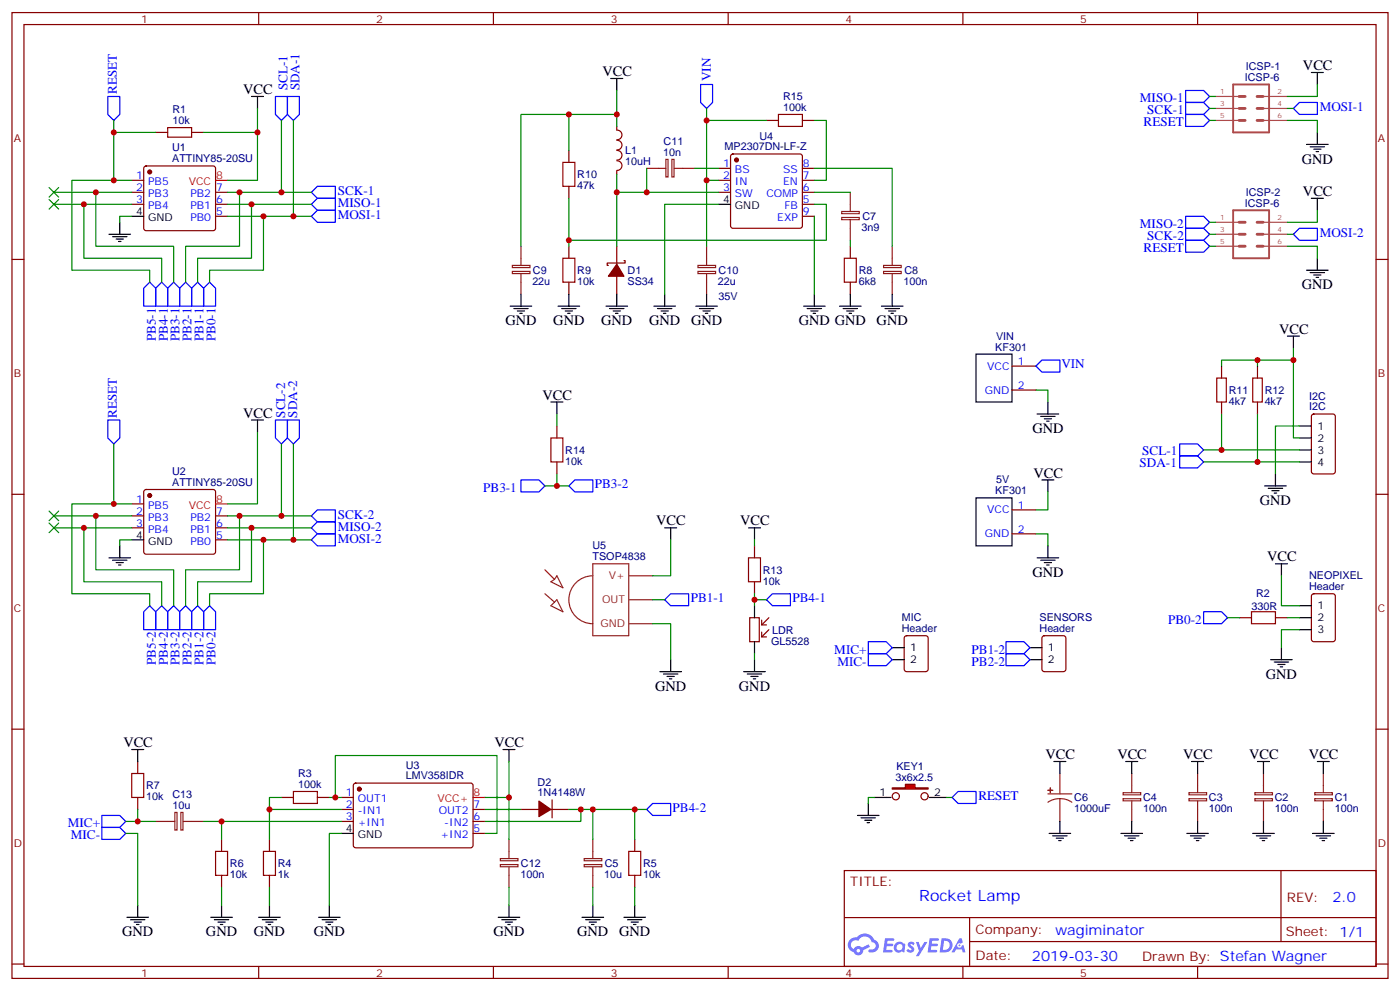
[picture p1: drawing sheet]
<svg xmlns="http://www.w3.org/2000/svg" width="412mm" height="292mm" viewBox="0 0 412 292" stroke-linecap="round" stroke-linejoin="round" font-family="sans-serif">
<g fill="none" stroke="#870000" stroke-width=".35">
<path d="M3.5 3.7h405.4v284.3h-405.4zM7.1 7.2h398.2v277.3h-398.2zM76.2 3.7v3.5M145.3 3.7v3.5M214.5 3.7v3.5M283.6 3.7v3.5M352.8 3.7v3.5M3.5 76.4h3.6M405.3 76.4h3.6M3.5 145.5h3.6M405.3 145.5h3.6M3.5 214.7h3.6"/>
<path d="M405.3 214.7h3.6M248.7 256.3h156.6v28.2h-156.6zM377.3 256.3v20.9M248.7 270.1h156.5M285.6 277.2h119.6M285.6 270.1v14.2M3.5 283.8h3.6M76.2 284.5v3.5M145.3 284.5v3.5M214.5 284.5v3.5M283.6 284.5v3.5M352.8 284.5v3.5"/>
<path d="M405.3 283.8h3.6"/>
</g>
<g fill="#5487ff">
<path d="M267.7 277.5a1.22 1.22 0 0 1 1.7 .2l-.4 .6a.47 .47 0 0 0-.3-.4 .47 .47 0 0 0-.5 .2l.1 .2a1.14 1.14 0 0 1 .8 1.8 1.14 1.14 0 0 1-1.9 0l-.2-.2 .5-.6 .7 .5a.29 .29 0 0 0 .3-.3 .29 .29 0 0 0-.2-.3 1.04 1.04 0 0 1-.6-1.7z"/>
<path d="M260.7 276.2h2.4l.3 .2-.2 .5-1.8 .1-.1 .8h1.5l.3 .4-.3 .4h-1.6l-.2 1.1h1.7l.2 .3-.2 .3-2.6 .1z"/>
<path d="M273.8 276.2h2.4l.3 .2-.1 .5-1.8 .1-.2 .8h1.6l.3 .4-.4 .4-1.6-.1-.1 1.1 1.7 .1 .2 .3-.2 .3-2.6 .1z"/>
<path d="M282.6 276.2h.7l.3 1.3-.6 .3a.69 .69 0 0 0-1 .3 .69 .69 0 0 0 .4 .9 .69 .69 0 0 0 .9-.6l.5-.2 .6 2.2h-.8l-.2-.9h-1.8l-.5 .9h-.8z"/>
<path d="M269.8 277.3h.8l.6 1.8 1.1-1.8h.9l-2.6 4.2h-.8l.9-1.5z"/>
<path d="M277.4 276.2l-.6 4.2h1.3a2.11 2.11 0 0 0 2.5-2.1 2.11 2.11 0 0 0-2.5-2.1zM278.1 277a1.39 1.39 0 0 1 1.7 1.4 1.39 1.39 0 0 1-1.8 1.2h-.3z"/>
<path d="M263.7 277.8a1.54 1.54 0 0 0-.1 2.2 1.54 1.54 0 0 0 2.2 .1l.6 .3 .3-2.3-.2-.3h-.4a1.49 1.49 0 0 0-2.4 0zM264 278.8a.94 .94 0 0 1 1.8 0 .94 .94 0 0 1-1.8 0z"/>
<path d="M250.4 276.6a2.18 2.18 0 0 0 1.1 3.7 1.44 1.44 0 0 0 1.6 .9 1.44 1.44 0 0 0 1.2-1.4l2-1.1-.5-.7-1.9 1a1.47 1.47 0 0 0-2.4 .4 1.39 1.39 0 0 1-.7-1.9 1.39 1.39 0 0 1 2-.5 2.12 2.12 0 0 1 2.2-1.3 2.12 2.12 0 0 1 1.9 1.7 1.14 1.14 0 0 1 1.1 1.4 1.14 1.14 0 0 1-1.7 .7 .43 .43 0 0 0-.5 .4 .43 .43 0 0 0 .4 .5 1.98 1.98 0 0 0 2.5-1.2 1.98 1.98 0 0 0-1.2-2.6 3.1 3.1 0 0 0-5.3-.6l-.9 .1zM252.3 279.9a.55 .55 0 0 1 1.1 0 .55 .55 0 0 1-1.1 0z"/>
<circle cx="282.6" cy="278.3" r=".26"/>
</g>
<g fill="none" stroke="#870000" stroke-width=".35">
<path d="M45.9 39h3.5M56.4 39h3.6M38.8 53.1h3.5M38.8 56.6h3.5M42.6 49.1l.4-.2h19.8l.5 .2 .2 .5v17.6l-.2 .5-.5 .2h-19.8l-.5-.2-.2-.5v-17.6zM63.5 56.6h3.5M38.8 60.1h3.5M63.5 60.1h3.5M63.5 63.7h3.5M38.8 148.3h3.5M38.8 151.9h3.5M38.8 155.4h3.5"/>
<path d="M42.6 144.3l.4-.2h19.8l.5 .2 .2 .5v17.7l-.2 .5-.5 .2h-19.8l-.5-.3-.2-.4v-17.7zM63.5 151.9h3.5M63.5 155.4h3.5M63.5 158.9h3.5"/>
</g>
<g fill="#870000" stroke="#870000" stroke-width=".35">
<circle cx="44.1" cy="50.6" r=".53"/>
<circle cx="44.1" cy="145.9" r=".53"/>
</g>
<path d="M38.8 63.7h3.5M38.8 158.9h3.5M261.1 234.8h1.4M273.8 234.8h1.4" fill="none" stroke="#000" stroke-width=".35"/>
<path d="M63.5 53.1h3.5M63.5 148.3h3.5" fill="none" stroke="#f00" stroke-width=".35"/>
<path d="M49.4 37.6h7v2.8h-7z" fill="none" stroke="#a10000" stroke-width=".35"/>
<g fill="none" stroke="#8c2424" stroke-width=".35">
<path d="M308.7 233.7h7M312.2 235.1l1.9 .3 1.6 .8M312.2 235.1l-1.8 .3-1.7 .8M312.2 227.7v6M312.2 235.1v6.7M330.8 235.1h5.2v.7h-5.2zM330.8 233.4h5.2v.6h-5.2zM333.4 227.7v5.7M333.4 235.8v6M350.2 235.1h5.2v.7h-5.2zM350.2 233.4h5.2v.6h-5.2zM352.8 227.7v5.7"/>
<path d="M352.8 235.8v6M369.6 235.1h5.2v.7h-5.2zM369.6 233.4h5.2v.6h-5.2zM372.2 227.7v5.7M372.2 235.8v6M387.3 235.1h5.2v.7h-5.2zM387.3 233.4h5.2v.6h-5.2zM389.8 227.7v5.7M389.8 235.8v6"/>
</g>
<g fill="#8c2424" stroke="#8c2424" stroke-width=".35">
<path d="M308.7 232.7h1.4z"/>
<path d="M309.4 232v1.4z"/>
</g>
<path d="M363.2 24.9h10.6v14.1h-10.6zM363.2 61.9h10.6v14.1h-10.6z" fill="none" stroke="#a64a4a" stroke-width=".56"/>
<path d="M365 35.5h1.8M365 31.9h1.8M365 28.4h1.8M370.3 35.5h1.8M370.3 31.9h1.8M370.3 28.4h1.8M365 72.5h1.8M365 69h1.8M365 65.4h1.8M370.3 72.5h1.8M370.3 69h1.8M370.3 65.4h1.8" fill="none" stroke="#a64a4a" stroke-width=".85"/>
<path d="M358.1 28.4h6.9M358.1 31.9h6.9M358.1 35.5h6.9M372.3 28.4h6.9M372.3 31.9h6.9M372.3 35.5h6.9M358.1 65.4h6.9M358.1 69h6.9M358.1 72.5h6.9M372.3 65.4h6.9M372.3 69h6.9M372.3 72.5h6.9" fill="none" stroke="#a64a4a" stroke-width=".35"/>
<path d="M262.8 232h3.9v-1.1h2.8v1.1h3.9v.3h-10.6z" fill="#f00" stroke="#870000" stroke-width=".35"/>
<g fill="none" stroke="#870000" stroke-width=".35">
<path d="M181.7 37.2v1.1a1.41 1.41 0 0 1 1.5 1.4 1.41 1.41 0 0 1-1.5 1.4M225.8 35.5h3.5M236.4 35.5h3.5M167.6 44.3v3.5M167.6 54.9v3.5M181.7 50.3v1M181.7 47.3a1.41 1.41 0 0 1 1.5 1.4 1.41 1.41 0 0 1-1.5 1.5M181.7 41.3a1.41 1.41 0 0 1 1.5 1.4 1.41 1.41 0 0 1-1.5 1.4M181.7 44.3a1.41 1.41 0 0 1 1.5 1.4 1.41 1.41 0 0 1-1.5 1.4M211.7 49.6h3.5M211.7 53.1h3.5M211.7 56.6h3.5"/>
<path d="M215.4 45.5l.5-.2h19.8l.5 .2 .2 .5v20.5l-.3 .5-.4 .2h-19.8l-.5-.2-.2-.5v-20.5zM236.4 49.6h3.5M236.4 53.1h3.5M236.4 56.6h3.5M167.6 72.5v3.5M181.7 72.5v5.3M183.8 76.7h.3v.7h-5.2v.7h.3M236.4 60.1h3.5M236.4 63.7h3.5M250.5 72.5v3.5M167.6 83.1v3.5M181.7 81.3v5.3"/>
<path d="M250.5 83.1v3.5M298.1 107.8h7.1M298.1 114.8h7.1M359.8 107.8v3.5M359.8 118.4v3.5M370.4 107.8v3.5M370.4 118.4v3.5M164 125.4v3.5M164 136v3.5M386.5 122.1l.5-.2h5.6l.7 .4v16.5l-.4 .7h-5.9l-.7-.4v-16.5zM298.1 150.1h7.1M298.1 157.2h7.1"/>
<path d="M222.2 160.7v3.5M222.2 171.3v3.5M386.5 175l.5-.2h5.6l.7 .4v13l-.4 .7h-5.9l-.7-.4v-13zM220.8 181.9h2.9v7h-2.9zM224.4 186.1v1.4h1.4M224.4 182.6v1.4h1.4M226.5 185.4l-2.1 2.1M226.5 181.9l-2.1 2.1M266.6 187.4l.5-.3h5.6l.6 .5 .1 9.4-.5 .7h-5.8l-.7-.4-.1-9.4zM307.2 187.4l.4-.3h5.7l.6 .5 .1 9.4-.5 .7h-5.9l-.6-.4-.1-9.4zM365.1 181.9h3.6M375.7 181.9h3.5"/>
<path d="M40.6 224.2v3.5M40.6 234.8v3.5M82.9 234.8h3.5M93.5 234.8h3.5M100.5 238.3h3.6M100.5 234.8h3.6M104.3 230.7l.5-.2 34.1 .1 .4 .6v18l-.7 .4-34.1-.1-.4-.6v-17.7zM139.3 238.3h3.6M153.5 238.3h5.2M162.3 238.3h5.3M162.6 235.5v5.3M65.3 247.1v3.5"/>
<path d="M65.3 257.7v3.5M79.4 247.1v3.5M79.4 257.7v3.5M100.5 241.8h3.6M139.3 241.8h3.6M139.3 245.4h3.6M187 247.1v3.5M187 257.7v3.5"/>
<circle cx="263.9" cy="234.4" r="1.06"/>
<circle cx="272.3" cy="234.4" r="1.06"/>
</g>
<g fill="none" stroke="#000" stroke-width=".35">
<path d="M74.1 28.4h3.5M75.8 28.4v3.5M179.9 23.1h3.5M181.7 23.1v3.5M386.3 21.3h3.5M388.1 21.3v3.6M388.1 39v3.5M384.9 42.5h6.3M385.9 43.2h4.3M386.3 58.4h3.5M387 43.9h2.1M387.7 44.6h.7"/>
<path d="M388.1 58.4v3.5M32.1 69h6.4M33.2 69.7h4.2M34.2 70.4h2.1M34.9 71.1h.7M35.3 65.4v3.6M211.7 60.1h3.5M384.9 79.6h6.3M388.1 76v3.6M150.3 90.1h6.3M151.3 90.8h4.3M152.4 91.5h2.1"/>
<path d="M153.1 92.3h.7M153.5 86.6v3.5M164.4 90.1h6.3M165.5 90.8h4.2M166.5 91.5h2.1M167.2 92.3h.7M167.6 86.6v3.5M178.5 90.1h6.4M179.6 90.8h4.2M180.6 91.5h2.1M181.3 92.3h.7M181.7 86.6v3.5"/>
<path d="M192.6 90.1h6.4M193.7 90.8h4.2M194.7 91.5h2.1M195.4 92.3h.7M195.8 86.6v3.5M205 90.1h6.3M206 90.8h4.3M207.1 91.5h2.1M207.8 92.3h.7M208.1 86.6v3.5M236.7 90.1h6.4M237.8 90.8h4.2"/>
<path d="M238.8 91.5h2.1M239.5 92.3h.7M239.9 86.6v3.5M247.3 90.1h6.3M248.4 90.8h4.2M249.4 91.5h2.1M250.1 92.3h.7M250.5 86.6v3.5M259.6 90.1h6.4M260.7 90.8h4.2M261.8 91.5h2.1M262.5 92.3h.7"/>
<path d="M262.8 86.6v3.5M379.2 99h3.6M381 99v3.5M385.9 80.3h4.3M387 81h2.1M387.7 81.7h.7M162.3 118.4h3.5M164 118.4v3.5M287.5 104.2h10.6v14.2h-10.6zM308.7 118.4v3.5M74.1 123.6h3.5M75.8 123.6v3.6"/>
<path d="M305.5 121.9h6.4M306.6 122.6h4.2M307.6 123.3h2.1M308.3 124h.7M375.7 139.5v3.6M382.8 125.4h3.5M382.8 128.9h3.5M382.8 132.5h3.5M382.8 136h3.5M195.8 155.4h3.5M197.6 155.4v3.5M220.5 155.4h3.5"/>
<path d="M222.2 155.4v3.5M287.5 146.6h10.6v14.1h-10.6zM306.9 141.3h3.5M308.7 141.3v3.5M372.5 143.1h6.4M373.6 143.8h4.2M374.6 144.5h2.2M375.4 145.2h.7M32.1 164.2h6.4M33.2 164.9h4.2M34.2 165.6h2.1M34.9 166.3h.7"/>
<path d="M35.3 160.7v3.5M222.2 178.3v3.6M305.5 164.2h6.4M306.6 164.9h4.2M307.6 165.6h2.1M308.3 166.3h.7M308.7 160.7v3.5M375.7 166h3.5M377.5 166v3.5M382.8 178.3h3.5M194.4 197.7h6.3M195.4 198.4h4.3"/>
<path d="M196.5 199.1h2.1M197.2 199.8h.7M197.6 194.2v3.5M219.1 197.7h6.3M220.1 198.4h4.3M221.2 199.1h2.1M221.9 199.8h.7M222.2 188.9v3.5M222.2 194.2v3.5M262.8 190.7h3.5M262.8 194.2h3.5M303.4 190.7h3.5"/>
<path d="M303.4 194.2h3.5M374.3 194.2h6.3M375.4 194.9h4.2M376.4 195.6h2.1M377.1 196.3h.7M377.5 190.7v3.5M382.8 185.4h3.5M382.8 181.9h3.5M38.8 220.7h3.5M40.6 220.7v3.5M148.2 220.7h3.5M149.9 220.7v3.5"/>
<path d="M255.8 236.5v3.6M257.5 234.8h3.6M275.2 234.8h3.5M310.4 224.2h3.6M312.2 224.2v3.5M331.6 224.2h3.5M333.4 224.2v3.5M351 224.2h3.5M352.8 224.2v3.5M370.4 224.2h3.5M372.2 224.2v3.5M388.1 224.2h3.5"/>
<path d="M389.8 224.2v3.5M100.5 245.4h3.6M252.6 240.1h6.3M253.6 240.8h4.3M254.7 241.5h2.1M255.4 242.2h.7M309 245.4h6.4M310.1 246.1h4.2M311.1 246.8h2.2M311.9 247.5h.7M312.2 241.8v3.6M330.2 245.4h6.3"/>
<path d="M331.3 246.1h4.2M332.3 246.8h2.1M333 247.5h.7M333.4 241.8v3.6M349.6 245.4h6.4M350.7 246.1h4.2M351.7 246.8h2.1M352.4 247.5h.7M352.8 241.8v3.6M369 245.4h6.4M370.1 246.1h4.2M371.1 246.8h2.1"/>
<path d="M371.8 247.5h.7M372.2 241.8v3.6M386.6 245.4h6.4M387.7 246.1h4.2M388.8 246.8h2.1M389.5 247.5h.7M389.8 241.8v3.6M37.4 270.1h6.3M38.5 270.8h4.2M39.5 271.5h2.1M40.2 272.2h.7M40.6 266.5v3.6"/>
<path d="M62.1 270.1h6.3M63.1 270.8h4.3M64.2 271.5h2.1M64.9 272.2h.7M65.3 266.5v3.6M76.2 270.1h6.3M77.3 270.8h4.2M78.3 271.5h2.1M79 272.2h.7M79.4 266.5v3.6M93.8 270.1h6.4M94.9 270.8h4.2"/>
<path d="M96 271.5h2.1M96.7 272.2h.7M97 266.5v3.6M146.8 270.1h6.3M147.8 270.8h4.2M148.9 271.5h2.1M149.6 272.2h.7M149.9 266.5v3.6M171.4 270.1h6.4M172.5 270.8h4.2M173.6 271.5h2.1M174.3 272.2h.7"/>
<path d="M174.6 266.5v3.6M183.8 270.1h6.3M184.9 270.8h4.2M185.9 271.5h2.1M186.6 272.2h.7M187 266.5v3.6"/>
</g>
<g fill="none" stroke="#a10000" stroke-width=".35">
<path d="M229.3 33.7h7.1v3.5h-7.1zM165.8 47.8h3.5v7.1h-3.5zM165.8 76h3.5v7.1h-3.5zM248.7 76h3.5v7.1h-3.5zM358.4 111.3h2.8v7.1h-2.8zM369 111.3h2.8v7.1h-2.8zM162.3 128.9h3.5v7.1h-3.5zM220.5 164.2h3.5v7.1h-3.5zM368.7 180.1h7v3.5h-7zM38.8 227.7h3.5v7.1h-3.5zM86.4 233h7.1v3.5h-7.1zM63.5 250.6h3.5v7.1h-3.5z"/>
<path d="M77.6 250.6h3.5v7.1h-3.5zM185.2 250.6h3.5v7.1h-3.5z"/>
</g>
<g fill="none" stroke="#8c2424" stroke-width=".35">
<path d="M190.5 49.6h5.6M196.1 46.9h.7v5.2h-.7zM197.9 46.9h.6v5.2h-.6zM198.6 49.6h6M250.5 56.6v5.7M150.9 79.9h5.2v.6h-5.2zM150.9 78.1h5.2v.7h-5.2zM153.5 72.5v5.6M205.6 79.9h5.2v.6h-5.2zM205.6 78.1h5.2v.7h-5.2zM208.1 72.5v5.6M247.9 64h5.2v.7h-5.2z"/>
<path d="M247.9 62.3h5.2v.6h-5.2zM250.5 64.7v6M260.3 79.9h5.2v.6h-5.2zM260.3 78.1h5.2v.7h-5.2zM262.8 72.5v5.6M153.5 80.6v6M208.1 80.6v6M262.8 80.6v6M160.5 167.7l2.8 2.9M160.5 174.8l2.8 2.5M164 176.6l1.8 3.5-3.5-1.8zM164 169.5l1.8 3.5-3.5-1.7 1-.7z"/>
<path d="M174.6 169.5a7.1 7.1 0 0 0-7 7.1 7.1 7.1 0 0 0 7 7M174.6 166h10.6v21.1h-10.6zM185.2 176.6h7.1M185.2 169.5h7.1M185.2 183.6h7.1M51.5 239.2h.6v5.2h-.6zM53.3 239.2h.6v5.2h-.6zM45.9 241.8h5.6M54 241.8h6M147.4 254.5h5.2v.7h-5.2zM147.4 252.8h5.2v.6h-5.2zM149.9 247.1v5.7"/>
<path d="M149.9 255.2v6M172.1 254.5h5.2v.7h-5.2zM172.1 252.8h5.2v.6h-5.2zM174.6 247.1v5.7M174.6 255.2v6"/>
</g>
<g fill="#870000" stroke="#870000" stroke-width=".35">
<path d="M181.7 77.8l2.1 3.5h-4.6z"/>
<path d="M158.7 235.8l3.6 2.5-3.6 2.1z"/>
<circle cx="217" cy="47.1" r=".53"/>
<circle cx="105.8" cy="232.3" r=".53"/>
</g>
<path d="M139.3 234.8h3.6" fill="none" stroke="#f00" stroke-width=".35"/>
<g fill="none" stroke="#00f" stroke-width=".35">
<path d="M31.7 28.4h3.6v5.3l-1.8 1.8-1.8-1.8zM81.1 28.4h3.6v5.3l-1.8 1.8-1.8-1.8zM84.7 28.4h3.5v5.3l-1.8 1.8-1.7-1.8zM206.4 24.9h3.5v5.3l-1.8 1.7-1.7-1.7zM349.2 33.7h5.3l1.8 1.8-1.8 1.7h-5.3zM349.2 30.2h5.3l1.8 1.7-1.8 1.8h-5.3zM349.2 26.6h5.3l1.8 1.8-1.8 1.8h-5.3zM381 31.9l1.8-1.7h5.3v3.5h-5.3zM91.7 56.6l1.8-1.7h5.3v3.5h-5.3zM91.7 63.7l1.8-1.8h5.3v3.5h-5.3zM91.7 60.1l1.8-1.7h5.3v3.5h-5.3zM349.2 70.7h5.3l1.8 1.8-1.8 1.8h-5.3z"/>
<path d="M349.2 67.2h5.3l1.8 1.8-1.8 1.7h-5.3zM349.2 63.7h5.3l1.8 1.7-1.8 1.8h-5.3zM381 69l1.8-1.8h5.3v3.5h-5.3zM42.3 84.8l1.8-1.7 1.8 1.7v5.3h-3.6zM47.6 83.1l1.8 1.7v5.3h-3.5v-5.3zM51.2 83.1l1.7 1.7v5.3h-3.5v-5.3zM54.7 83.1l1.7 1.7v5.3h-3.5v-5.3zM58.2 83.1l1.8 1.7v5.3h-3.6v-5.3zM61.7 83.1l1.8 1.7v5.3h-3.5v-5.3zM306.9 106h5.3v3.5h-5.3l-1.7-1.7zM31.7 123.6h3.6v5.3l-1.8 1.8-1.8-1.8zM81.1 123.6h3.6v5.3l-1.8 1.8-1.8-1.8z"/>
<path d="M84.7 123.6h3.5v5.3l-1.8 1.8-1.7-1.8zM347.5 134.2h5.3l1.7 1.8-1.7 1.8h-5.3zM347.5 130.7h5.3l1.7 1.8-1.7 1.7h-5.3zM91.7 151.9l1.8-1.8h5.3v3.5h-5.3zM91.7 158.9l1.8-1.7h5.3v3.5h-5.3zM91.7 155.4l1.8-1.8h5.3v3.6h-5.3zM153.5 141.3h5.2l1.8 1.8-1.8 1.7h-5.2zM167.6 143.1l1.7-1.8h5.3v3.5h-5.3zM44.1 178.3l1.8 1.8v5.3h-3.6v-5.3zM47.6 178.3l1.8 1.8v5.3h-3.5v-5.3zM51.2 178.3l1.7 1.8v5.3h-3.5v-5.3zM54.7 178.3l1.7 1.8v5.3h-3.5v-5.3z"/>
<path d="M58.2 178.3l1.8 1.8v5.3h-3.6v-5.3zM61.7 178.3l1.8 1.8v5.3h-3.5v-5.3zM195.8 176.6l1.8-1.8h5.2v3.5h-5.2zM225.8 176.6l1.7-1.8h5.3v3.5h-5.3zM255.8 188.9h5.3l1.7 1.8-1.7 1.7h-5.3zM255.8 192.4h5.3l1.7 1.8-1.7 1.8h-5.3zM296.3 188.9h5.3l1.8 1.8-1.8 1.7h-5.3zM296.3 192.4h5.3l1.8 1.8-1.8 1.8h-5.3zM354.5 180.1h5.3l1.8 1.8-1.8 1.7h-5.3zM190.5 238.3l1.8-1.8h5.3v3.6h-5.3zM282.2 233h5.3v3.5h-5.3l-1.7-1.7zM30 240.1h5.3l1.7 1.7-1.7 1.8h-5.3z"/>
<path d="M30 243.6h5.3l1.7 1.8-1.7 1.7h-5.3z"/>
</g>
<g fill="none" stroke="#008700" stroke-width=".35">
<path d="M33.5 35.5v3.5M45.9 39h-12.4v14.1h5.3M60 39h15.8M75.8 31.9v21.2h-8.8M82.9 35.5v21.1M86.4 35.5v28.2M167.6 33.7v10.6M181.7 26.6v7.1h-28.2v38.8M181.7 33.7v3.5M208.1 31.9v21.2h3.6M208.1 35.5h17.7M239.9 35.5h3.5v17.6h-3.5"/>
<path d="M356.3 35.5h1.8M356.3 31.9h1.8M356.3 28.4h1.8M379.2 35.5h8.9v3.5M379.2 31.9h1.8M388.1 24.9v3.5h-8.9M15.9 56.6h12.3M33.5 53.1h-12.3v26.5h22.9v3.5M38.8 56.6h-10.6v15.9h23v10.6M67 56.6h24.7M70.6 56.6v15.9h-15.9v10.6M167.6 58.4v14.1"/>
<path d="M181.7 51.3v5.3h30M181.7 56.6v15.9M190.5 49.6v7M204.6 49.6h7.1M208.1 53.1v19.4M239.9 49.6h22.9v22.9M239.9 56.6h10.6M15.9 60.1h8.8M38.8 60.1h-14.1v15.9h22.9v7.1M38.8 63.7h-3.5v1.7M67 60.1h24.7M67 63.7h24.7"/>
<path d="M74.1 60.1v15.9h-15.9v7.1M77.6 63.7v15.9h-15.9v3.5M211.7 60.1h-15.9v26.5M239.9 60.1h3.5v10.6h-75.8M239.9 63.7v22.9M250.5 70.7v1.8M356.3 72.5h1.8M356.3 69h1.8M356.3 65.4h1.8M379.2 72.5h8.9v3.5M379.2 69h1.8M388.1 61.9v3.5h-8.9"/>
<path d="M305.2 114.8h3.5v3.6M370.4 106v1.8M381 102.5v26.4h1.8M381 106h-21.2v1.8M33.5 130.7v17.6M75.8 127.2v21.1h-8.8M82.9 130.7v21.2M86.4 130.7v28.2M164 121.9v3.5M164 139.5v3.6M354.5 132.5h28.3M354.5 136h28.3"/>
<path d="M359.8 121.9v10.6M370.4 121.9v14.1M382.8 125.4h-7.1v14.1M15.9 151.9h12.3M15.9 155.4h8.8M38.8 151.9h-10.6v15.8h23v10.6M38.8 155.4h-14.1v15.9h22.9v7M38.8 148.3h-17.6v26.5h22.9v3.5M38.8 158.9h-3.5v1.8M67 151.9h24.7M67 155.4h24.7M67 158.9h24.7"/>
<path d="M70.6 151.9v15.8h-15.9v10.6M74.1 155.4v15.9h-15.9v7M77.6 158.9v15.9h-15.9v3.5M160.5 143.1h7.1M197.6 158.9v10.6h-5.3M222.2 158.9v1.8M305.2 157.2h3.5v3.5M308.7 144.8v5.3h-3.5M192.3 176.6h3.5M222.2 176.6h3.6M222.2 174.8v3.5M377.5 169.5v8.8h5.3"/>
<path d="M192.3 183.6h5.3v10.6M222.2 192.4v1.8M361.6 181.9h3.5M379.2 181.9h3.6M382.8 185.4h-5.3v5.3M40.6 238.3v3.5h-3.6M79.4 238.3h21.1M82.9 234.8h-3.5v12.3M97 234.8h3.5M98.8 234.8v-12.4h47.6v23h-3.5M142.9 238.3h10.6M149.9 224.2v10.6h-7"/>
<path d="M149.9 234.8v12.3M167.6 238.3h3.5v3.5h-28.2M171.1 238.3h19.4M174.6 238.3v8.8M187 238.3v8.8M257.5 234.8h-1.7v1.7M278.7 234.8h1.8M37 245.4h3.6v21.1M40.6 241.8h5.3M60 241.8h40.5M65.3 241.8v5.3M100.5 245.4h-3.5v21.1"/>
<path d="M65.3 261.2v5.3M79.4 261.2v5.3M149.9 261.2v5.3M174.6 261.2v5.3M187 261.2v5.3"/>
</g>
<g fill="#c00">
<circle cx="171.1" cy="238.3" r=".88"/>
<circle cx="79.4" cy="238.3" r=".88"/>
<circle cx="40.6" cy="241.8" r=".88"/>
<circle cx="98.8" cy="234.8" r=".88"/>
<circle cx="149.9" cy="234.8" r=".88"/>
<circle cx="174.6" cy="238.3" r=".88"/>
<circle cx="187" cy="238.3" r=".88"/>
<circle cx="65.3" cy="241.8" r=".88"/>
<circle cx="167.6" cy="70.7" r=".88"/>
<circle cx="208.1" cy="53.1" r=".88"/>
<circle cx="181.7" cy="56.6" r=".88"/>
<circle cx="190.5" cy="56.6" r=".88"/>
<circle cx="208.1" cy="35.5" r=".88"/>
<circle cx="167.6" cy="33.7" r=".88"/>
<circle cx="181.7" cy="33.7" r=".88"/>
<circle cx="164" cy="143.1" r=".88"/>
<circle cx="222.3" cy="176.6" r=".88"/>
<circle cx="381" cy="106" r=".88"/>
<circle cx="370.4" cy="136" r=".88"/>
<circle cx="359.8" cy="132.5" r=".88"/>
<circle cx="370.4" cy="106" r=".88"/>
<circle cx="86.4" cy="158.9" r=".88"/>
<circle cx="28.2" cy="151.9" r=".88"/>
<circle cx="24.7" cy="155.4" r=".88"/>
<circle cx="70.6" cy="151.9" r=".88"/>
<circle cx="74.1" cy="155.4" r=".88"/>
<circle cx="77.6" cy="158.9" r=".88"/>
<circle cx="82.9" cy="151.9" r=".88"/>
<circle cx="82.9" cy="56.6" r=".88"/>
<circle cx="75.8" cy="39" r=".88"/>
<circle cx="77.6" cy="63.7" r=".88"/>
<circle cx="74.1" cy="60.1" r=".88"/>
<circle cx="70.6" cy="56.6" r=".88"/>
<circle cx="33.5" cy="53.1" r=".88"/>
<circle cx="33.5" cy="39" r=".88"/>
<circle cx="24.7" cy="60.1" r=".88"/>
<circle cx="28.2" cy="56.6" r=".88"/>
<circle cx="86.4" cy="63.7" r=".88"/>
<circle cx="33.5" cy="148.3" r=".88"/>
</g>
<g fill="#c00" stroke="#008700" stroke-width=".35">
<path d="M14.5 55.2l2.8 2.8zM17.3 55.2l-2.8 2.8z"/>
<path d="M14.5 58.7l2.8 2.9zM17.3 58.7l-2.8 2.9z"/>
<path d="M14.5 150.5l2.8 2.8zM17.3 150.5l-2.8 2.8z"/>
<path d="M14.5 154l2.8 2.8zM17.3 154l-2.8 2.8z"/>
</g>
<text font-size="4.6" fill="#00f" x="270.8" y="265.3">Rocket Lamp</text>
<g font-size="4.2">
<text x="177.4" y="22.4">VCC</text>
<text x="383.8" y="20.6">VCC</text>
<text x="71.6" y="27.7">VCC</text>
<text x="383.5" y="48.2">GND</text>
<text x="383.8" y="57.7">VCC</text>
<text x="383.5" y="85.2">GND</text>
<text x="148.9" y="95.8">GND</text>
<text x="163" y="95.8">GND</text>
<text x="177.1" y="95.8">GND</text>
<text x="191.2" y="95.8">GND</text>
<text x="203.6" y="95.8">GND</text>
<text x="235.3" y="95.8">GND GND</text>
<text x="258.2" y="95.8">GND</text>
<text x="376.8" y="98.2">VCC</text>
<text x="159.8" y="117.7">VCC</text>
<text x="71.6" y="122.9">VCC</text>
<text x="304.1" y="127.5">GND</text>
<text x="304.4" y="140.6">VCC</text>
<text x="371.1" y="148.7">GND</text>
<text x="193.3" y="154.7">VCC</text>
<text x="218" y="154.7">VCC</text>
<text x="373.2" y="165.3">VCC</text>
<text x="304.1" y="169.9">GND</text>
<text x="193" y="203.4">GND</text>
<text x="217.7" y="203.4">GND</text>
<text x="372.9" y="199.8">GND</text>
<text x="36.3" y="220">VCC</text>
<text x="145.7" y="220">VCC</text>
<text x="308" y="223.5">VCC</text>
<text x="329.1" y="223.5">VCC</text>
<text x="348.5" y="223.5">VCC</text>
<text x="367.9" y="223.5">VCC</text>
<text x="385.6" y="223.5">VCC</text>
<text x="36" y="275.7">GND</text>
<text x="60.7" y="275.7">GND</text>
<text x="74.8" y="275.7">GND</text>
<text x="92.4" y="275.7">GND</text>
<text x="145.3" y="275.7">GND</text>
<text x="170" y="275.7">GND</text>
<text x="182.4" y="275.7">GND</text>
</g>
<g font-size="4.2" fill="#00f">
<text x="392.5" y="265.6">2.0</text>
<text x="310.9" y="275.1">wagiminator</text>
<text x="304" y="282.9">2019-03-30</text>
</g>
<g font-size="3.9" fill="#00f">
<text x="209.3" y="23.9" transform="rotate(-90 209.3 23.9)">VIN</text>
<text x="34.4" y="27.7" transform="rotate(-90 34.4 27.7)">RESET</text>
<text x="84.7" y="26.6" transform="rotate(-90 84.7 26.6)">SCL-1</text>
<text x="88.2" y="26.6" transform="rotate(-90 88.2 26.6)">SDA-1</text>
<text x="335.8" y="30.2">MISO-1</text>
<text x="338" y="33.7">SCK-1</text>
<text x="388.8" y="32.8">MOSI-1</text>
<text x="336.9" y="37.2">RESET</text>
<text x="99.5" y="57.5">SCK-1</text>
<text x="99.5" y="64.5">MOSI-1</text>
<text x="99.5" y="61">MISO-1</text>
<text x="335.8" y="67.2">MISO-2</text>
<text x="338" y="70.7">SCK-2</text>
<text x="388.8" y="69.8">MOSI-2</text>
<text x="336.9" y="74.3">RESET</text>
<text x="45.9" y="100.5" transform="rotate(-90 45.9 100.5)">PB5-1</text>
<text x="49.4" y="100.5" transform="rotate(-90 49.4 100.5)">PB4-1</text>
<text x="52.9" y="100.5" transform="rotate(-90 52.9 100.5)">PB3-1</text>
<text x="56.5" y="100.5" transform="rotate(-90 56.5 100.5)">PB2-1</text>
<text x="60" y="100.5" transform="rotate(-90 60 100.5)">PB1-1</text>
<text x="63.5" y="100.5" transform="rotate(-90 63.5 100.5)">PB0-1</text>
<text x="312.6" y="108.5">VIN</text>
<text x="34.4" y="123" transform="rotate(-90 34.4 123)">RESET</text>
<text x="84" y="123" transform="rotate(-90 84 123)">SCL-2</text>
<text x="87.6" y="123" transform="rotate(-90 87.6 123)">SDA-2</text>
<text x="335.7" y="137.5">SDA-1</text>
<text x="336.5" y="134">SCL-1</text>
<text x="175.2" y="143.8">PB3-2</text>
<text x="142.3" y="144.8">PB3-1</text>
<text x="99.5" y="152.7">SCK-2</text>
<text x="99.5" y="159.8">MOSI-2</text>
<text x="99.5" y="156.3">MISO-2</text>
<text x="203.5" y="177.3">PB1-1</text>
<text x="233.4" y="177.3">PB4-1</text>
<text x="344.1" y="183.6">PB0-2</text>
<text x="45.9" y="195.8" transform="rotate(-90 45.9 195.8)">PB5-2</text>
<text x="49.4" y="195.8" transform="rotate(-90 49.4 195.8)">PB4-2</text>
<text x="52.9" y="195.8" transform="rotate(-90 52.9 195.8)">PB3-2</text>
<text x="56.5" y="195.8" transform="rotate(-90 56.5 195.8)">PB2-2</text>
<text x="60" y="195.8" transform="rotate(-90 60 195.8)">PB1-2</text>
<text x="63.5" y="195.8" transform="rotate(-90 63.5 195.8)">PB0-2</text>
<text x="245.8" y="192.4">MIC+</text>
<text x="246.7" y="196">MIC-</text>
<text x="286.2" y="192.5">PB1-2</text>
<text x="286.2" y="196">PB2-2</text>
<text x="198.1" y="239.1">PB4-2</text>
<text x="288.2" y="235.6">RESET</text>
<text x="20" y="243.6">MIC+</text>
<text x="20.9" y="247.1">MIC-</text>
</g>
<g font-size="3.9" fill="#800">
<text x="250.5" y="260.9">TITLE:</text>
<text x="379.1" y="265.6">REV:</text>
<text x="287.4" y="275.1">Company:</text>
<text x="378.7" y="275.7">Sheet: 1/1</text>
<text x="287.4" y="282.8">Date:</text>
<text x="336.4" y="282.8">Drawn By: Stefan Wagner</text>
</g>
<g font-size="3.2" fill="#800">
<text x="41.6" y="6.7">1</text>
<text x="110.8" y="6.7">2</text>
<text x="179.9" y="6.7">3</text>
<text x="249.1" y="6.7">4</text>
<text x="318.2" y="6.7">5</text>
<text x="4.1" y="41.8">A</text>
<text x="405.9" y="41.8">A</text>
<text x="4.1" y="110.9">B</text>
<text x="405.9" y="110.9">B</text>
<text x="4.1" y="180.1">C</text>
<text x="405.9" y="180.1">C</text>
<text x="4.1" y="249.2">D</text>
<text x="405.9" y="249.2">D</text>
<text x="41.6" y="287.5">1</text>
<text x="110.8" y="287.5">2</text>
<text x="179.9" y="287.5">3</text>
<text x="249.1" y="287.5">4</text>
<text x="318.2" y="287.5">5</text>
</g>
<g font-size="3.2" fill="#000080">
<text x="366.7" y="23.8">ICSP-6</text>
<text x="367" y="20.6">ICSP-1</text>
<text x="230.7" y="29.5">R15</text>
<text x="50.8" y="33.4">R1</text>
<text x="230.7" y="32.6">100k</text>
<text x="50.8" y="36.5">10k</text>
<text x="223.7" y="41.1">U4</text>
<text x="50.7" y="47.8">ATTINY85-20SU</text>
<text x="50.7" y="44.6">U1</text>
<text x="184.2" y="45.4">L1</text>
<text x="195.3" y="45.9">10n</text>
<text x="195.5" y="42.7">C11</text>
<text x="213.4" y="44.3">MP2307DN-LF-Z</text>
<text x="170" y="52.5">R10</text>
<text x="184.2" y="48.6">10uH</text>
<text x="170" y="55.7">47k</text>
<text x="367" y="57.6">ICSP-2</text>
<text x="254.1" y="64.8">C7</text>
<text x="366.7" y="60.9">ICSP-6</text>
<text x="253.8" y="68">3n9</text>
<text x="156.8" y="83.9">22u</text>
<text x="157" y="80.7">C9</text>
<text x="170" y="83.9">10k</text>
<text x="170" y="80.7">R9</text>
<text x="184.9" y="83.9">SS34</text>
<text x="184.9" y="80.7">D1</text>
<text x="211.5" y="83.9">22u</text>
<text x="211.7" y="80.7">C10</text>
<text x="252.9" y="83.9">6k8</text>
<text x="252.9" y="80.7">R8</text>
<text x="266.2" y="83.9">100n</text>
<text x="266.4" y="80.7">C8</text>
<text x="211.7" y="88.4">35V</text>
<text x="293.4" y="100">VIN</text>
<text x="293.2" y="103.2">KF301</text>
<text x="361.9" y="119.2">4k7</text>
<text x="362" y="115.9">R11</text>
<text x="372.5" y="119.2">4k7</text>
<text x="372.5" y="115.9">R12</text>
<text x="385.6" y="117.7">I2C</text>
<text x="385.6" y="120.8">I2C</text>
<text x="166.5" y="136.8">10k</text>
<text x="166.5" y="133.6">R14</text>
<text x="50.7" y="143.1">ATTINY85-20SU</text>
<text x="50.7" y="139.8">U2</text>
<text x="293.4" y="142.3">5V</text>
<text x="293.2" y="145.5">KF301</text>
<text x="174.5" y="161.7">U5</text>
<text x="174.5" y="164.9">TSOP4838</text>
<text x="224.7" y="172.1">10k</text>
<text x="224.7" y="168.9">R13</text>
<text x="385.6" y="170.5">NEOPIXEL</text>
<text x="385.6" y="173.7">Header</text>
<text x="368.7" y="179.6">330R</text>
<text x="370" y="175.8">R2</text>
<text x="265.7" y="182.9">MIC</text>
<text x="306.2" y="182.9">SENSORS</text>
<text x="227.2" y="189.7">GL5528</text>
<text x="227.4" y="186.5">LDR</text>
<text x="265.7" y="186.1">Header</text>
<text x="306.2" y="186.1">Header</text>
<text x="119.5" y="226.3">U3</text>
<text x="264" y="226.6">KEY1</text>
<text x="43" y="232.4">R7</text>
<text x="87.8" y="232">100k</text>
<text x="87.8" y="228.8">R3</text>
<text x="119.5" y="229.5">LMV358IDR</text>
<text x="158.4" y="231.2">D2</text>
<text x="263.8" y="229.8">3x6x2.5</text>
<text x="43" y="235.5">10k</text>
<text x="50.8" y="238.1">10u</text>
<text x="50.8" y="235">C13</text>
<text x="158.4" y="234.4">1N4148W</text>
<text x="316.4" y="239.1">1000uF</text>
<text x="316.4" y="235.9">C6</text>
<text x="336.7" y="239.1">100n</text>
<text x="336.7" y="235.9">C4</text>
<text x="356.1" y="239.1">100n</text>
<text x="356.1" y="235.9">C3</text>
<text x="375.5" y="239.1">100n</text>
<text x="375.5" y="235.9">C2</text>
<text x="393.2" y="239.1">100n</text>
<text x="393.2" y="235.9">C1</text>
<text x="67.7" y="255.3">R6</text>
<text x="81.8" y="255.3">R4</text>
<text x="153.5" y="255.3">C12</text>
<text x="178.2" y="255.3">C5</text>
<text x="189.4" y="255.3">R5</text>
<text x="67.7" y="258.5">10k</text>
<text x="81.8" y="258.5">1k</text>
<text x="153.3" y="258.5">100n</text>
<text x="178" y="258.5">10u</text>
<text x="189.4" y="258.5">10k</text>
</g>
<g font-size="3.2" fill="#00f">
<text x="40.1" y="52.7">1</text>
<text x="213" y="49.2">1</text>
<text x="213" y="52.7">2</text>
<text x="216.5" y="51">BS</text>
<text x="230.7" y="51">SS</text>
<text x="236.5" y="52.7">7</text>
<text x="236.5" y="49.2">8</text>
<text x="40.1" y="56.3">2</text>
<text x="40.1" y="59.8">3</text>
<text x="43.6" y="54.5">PB5</text>
<text x="43.6" y="58">PB3</text>
<text x="56.1" y="58">PB2</text>
<text x="63.7" y="59.8">6</text>
<text x="63.7" y="56.3">7</text>
<text x="213" y="56.3">3</text>
<text x="216.5" y="54.5">IN</text>
<text x="216.5" y="58">SW</text>
<text x="225.8" y="58">COMP</text>
<text x="230.7" y="54.5">EN</text>
<text x="236.5" y="59.8">5</text>
<text x="236.5" y="56.3">6</text>
<text x="43.6" y="61.6">PB4</text>
<text x="56.1" y="65.1">PB0</text>
<text x="56.1" y="61.6">PB1</text>
<text x="63.7" y="63.3">5</text>
<text x="229" y="65.1">EXP</text>
<text x="231.1" y="61.6">FB</text>
<text x="236.5" y="63.3">9</text>
<text x="299.9" y="107.4">1</text>
<text x="290.8" y="108.8">VCC</text>
<text x="290.1" y="115.9">GND</text>
<text x="299.9" y="114.5">2</text>
<text x="40.1" y="148">1</text>
<text x="43.6" y="149.8">PB5</text>
<text x="299.9" y="149.8">1</text>
<text x="40.1" y="151.5">2</text>
<text x="40.1" y="155">3</text>
<text x="43.6" y="153.3">PB3</text>
<text x="56.1" y="153.3">PB2</text>
<text x="63.7" y="155">6</text>
<text x="63.7" y="151.5">7</text>
<text x="290.8" y="151.2">VCC</text>
<text x="43.6" y="156.8">PB4</text>
<text x="56.1" y="160.3">PB0</text>
<text x="56.1" y="156.8">PB1</text>
<text x="63.7" y="158.6">5</text>
<text x="290.1" y="158.2">GND</text>
<text x="299.9" y="156.8">2</text>
<text x="101.9" y="234.4">1</text>
<text x="101.9" y="237.9">2</text>
<text x="105.4" y="236.2">OUT1</text>
<text x="105.4" y="239.7">-IN1</text>
<text x="129.3" y="239.7">OUT2</text>
<text x="139.5" y="237.9">7</text>
<text x="101.9" y="241.5">3</text>
<text x="105.4" y="243.2">+IN1</text>
<text x="130.9" y="243.2">-IN2</text>
<text x="139.5" y="245">5</text>
<text x="139.5" y="241.5">6</text>
<text x="129.7" y="246.8">+IN2</text>
</g>
<g font-size="3.2" fill="#f00">
<text x="63.7" y="52.7">8</text>
<text x="55.6" y="54.5">VCC</text>
<text x="55.6" y="149.8">VCC</text>
<text x="63.7" y="148">8</text>
<text x="128.8" y="236.2">VCC+</text>
<text x="139.5" y="234.4">8</text>
</g>
<g font-size="3.2">
<text x="213" y="59.8">4</text>
<text x="40.1" y="63.3">4</text>
<text x="43.6" y="65.1">GND</text>
<text x="216.5" y="61.6">GND</text>
<text x="388.1" y="126.5">1</text>
<text x="388.1" y="130">2</text>
<text x="388.1" y="133.5">3</text>
<text x="388.1" y="137.1">4</text>
<text x="40.1" y="158.6">4</text>
<text x="43.6" y="160.3">GND</text>
<text x="388.1" y="179.4">1</text>
<text x="388.1" y="182.9">2</text>
<text x="268.1" y="191.7">1</text>
<text x="308.7" y="191.7">1</text>
<text x="388.1" y="186.4">3</text>
<text x="268.1" y="195.3">2</text>
<text x="308.7" y="195.3">2</text>
<text x="259" y="234.4">1</text>
<text x="275.2" y="234.4">2</text>
<text x="101.9" y="245">4</text>
<text x="105.4" y="246.8">GND</text>
</g>
<g font-size="3.2" fill="#8d2323">
<text x="179.4" y="170.6">V+</text>
<text x="177.4" y="177.6">OUT</text>
<text x="176.9" y="184.7">GND</text>
</g>
<g font-size="2.1" fill="#a54b4b">
<text x="359.4" y="27.7">1</text>
<text x="376.3" y="27.7">2</text>
<text x="359.4" y="31.2">3</text>
<text x="359.4" y="34.8">5</text>
<text x="376.3" y="31.2">4</text>
<text x="376.3" y="34.8">6</text>
<text x="359.4" y="64.7">1</text>
<text x="376.3" y="64.7">2</text>
<text x="359.4" y="68.3">3</text>
<text x="359.4" y="71.8">5</text>
<text x="376.3" y="68.3">4</text>
<text x="376.3" y="71.8">6</text>
</g>
</svg>
